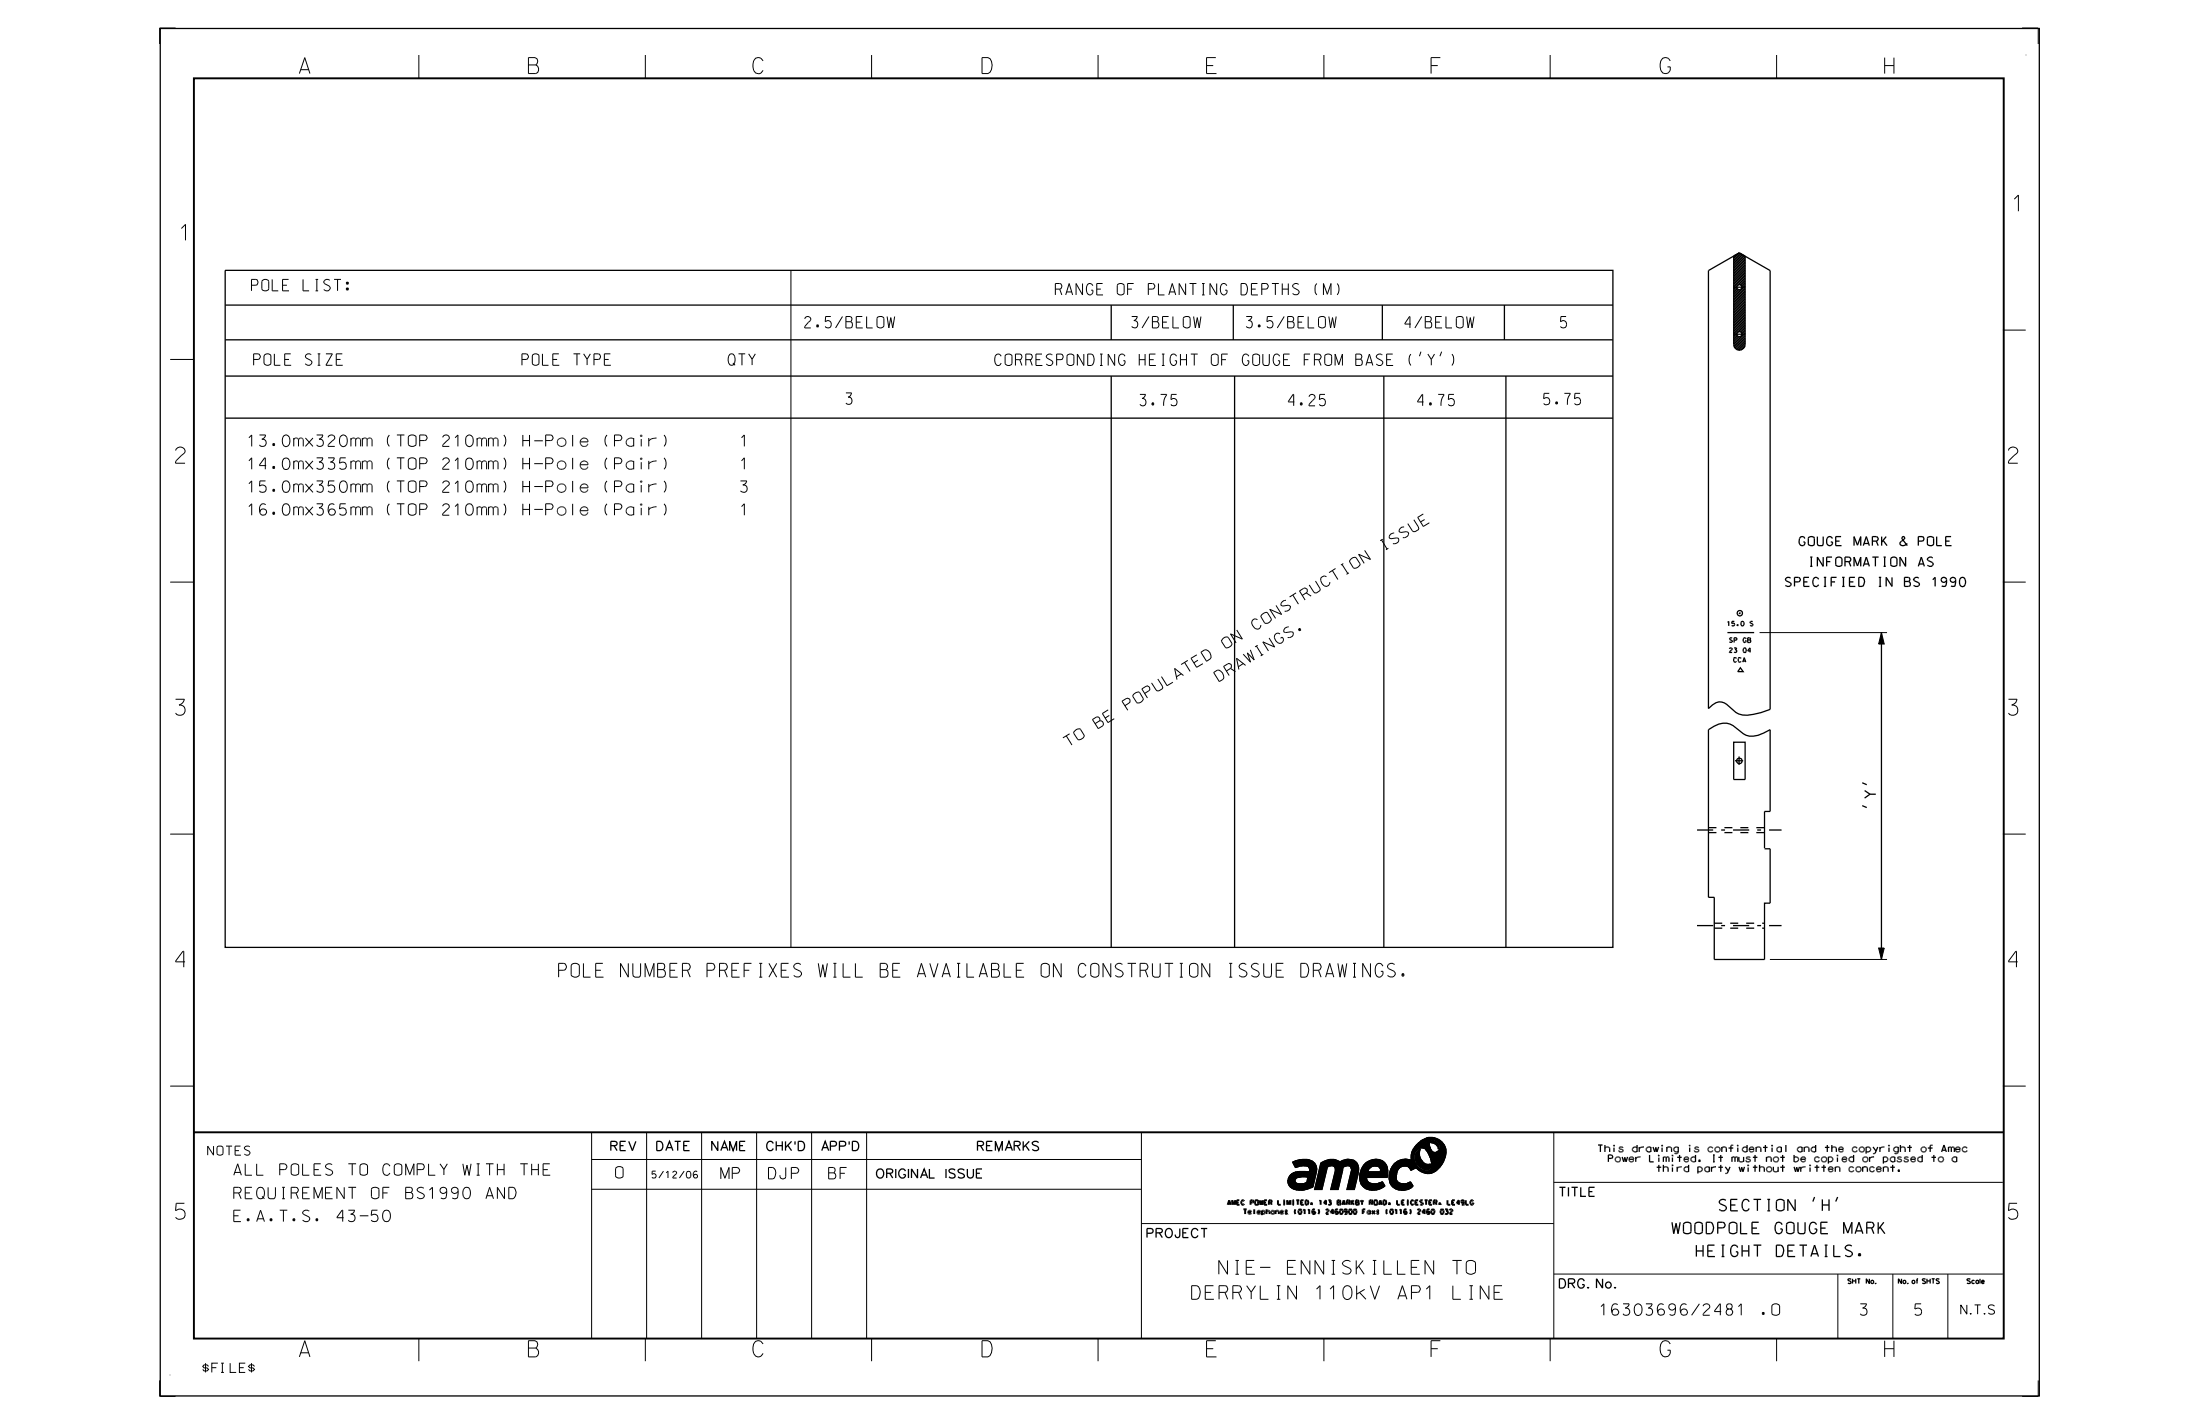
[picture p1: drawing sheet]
<svg xmlns="http://www.w3.org/2000/svg" width="432mm" height="279mm" viewBox="0 0 432 279" stroke-linecap="round" stroke-linejoin="round" font-family="sans-serif">
<g fill="none" stroke="#000" stroke-width=".25">
<path d="M31.5 5.6h368.8v268.3h-368.8zM335.3 53.1l6.1-3.5 6 3.5v86.1a12.3 12.3 0 0 1-5.4 1.1l-1.3-.5-1.8-1.6a2.07 2.07 0 0 0-2.8 .1l-.8 .7zM340.3 50.2v17.4M340.6 50l-.3 .4M340.9 56.4l-.6 .7M341 56.6l-.7 .8M341.2 56.8l-.9 .9M341.4 49.6l1.1 .6v17.4M341.4 49.6l-1.1 1.1M341.5 56.9l-1.2 1.1M341.6 49.7l-1.3 1.4M341.8 49.8l-1.5 1.6"/>
<path d="M342 50l-1.7 1.7M342.2 50.1l-1.9 1.9M342.4 50.2l-2.1 2.1M342.5 59.9l-2.2 2.2M342.5 59.6l-2.2 2.2M342.5 59.3l-2.2 2.2M342.5 59l-2.2 2.2M342.5 58.6l-2.2 2.3M342.5 58.3l-2.2 2.3M342.5 58l-2.2 2.2M342.5 57.7l-2.2 2.2M342.5 57.4l-2.2 2.2"/>
<path d="M342.5 57.1l-2.2 2.2M342.5 56.7l-2.2 2.3M342.5 56.4l-2.2 2.3M342.5 56.1l-2.2 2.2M342.5 55.8l-.6 .6M342.5 55.5l-.7 .6M342.5 55.2l-.8 .8M342.5 54.8l-1 1.1M342.5 54.5l-2.2 2.3M342.5 54.2l-2.2 2.2M342.5 53.9l-2.2 2.2M342.5 53.6l-2.2 2.2"/>
<path d="M342.5 53.3l-2.2 2.2M342.5 52.9l-2.2 2.3M342.5 52.6l-2.2 2.3M342.5 52.3l-2.2 2.2M342.5 52l-2.2 2.2M342.5 51.6l-2.2 2.3M342.5 51.4l-2.2 2.2M342.5 51l-2.2 2.3M342.5 50.7l-2.2 2.3M342.5 50.4l-2.2 2.2M340.3 67.6a1.12 1.12 0 0 0 1.1 1.1 1.12 1.12 0 0 0 1.1-1.1M340.9 65.7l-.6 .6"/>
<path d="M341 65.9l-.7 .7M341.2 66l-.9 .9M341.5 66l-1.2 1.3M342.5 67.9l-.8 .8M342.5 67.6l-1.2 1.1M342.5 67.2l-1.4 1.5M342.5 66.9l-1.6 1.7M342.5 66.6l-1.8 1.9M342.5 66.3l-2 2M342.5 66l-2.1 2.1M342.5 65.6l-2.2 2.3M342.5 65.3l-2.2 2.3"/>
<path d="M342.5 65l-.6 .6M342.5 64.7l-.7 .7M342.5 64.3l-.8 .9M342.5 64.1l-1 1M342.5 63.7l-2.2 2.3M342.5 63.4l-2.2 2.3M342.5 63.1l-2.2 2.3M342.5 62.8l-2.2 2.2M342.5 62.4l-2.2 2.3M342.5 62.1l-2.2 2.3M342.5 61.8l-2.2 2.3M342.5 61.5l-2.2 2.3"/>
<path d="M342.5 61.2l-2.2 2.2M342.5 60.9l-2.2 2.2M342.5 60.5l-2.2 2.3M342.5 60.2l-2.2 2.3M339 124.1h5.3M341.4 120.4h.1zM341.6 131l.5 .8h-1zM369.3 124.1v64.2M340.3 145.6h2.2v7.4h-2.2zM340.5 149.3h1.6M341.3 148.4v1.7M365.5 158.1l.9 .4"/>
<path d="M365.5 153.6l.9 .4M346.3 166.4v-7.2h1.1v-16a5.7 5.7 0 0 1-4.7 1.1l-2.6-1.9a3.3 3.3 0 0 0-3.7 .1l-1.1 .7v32.9h1.2v12.2h9.8v-11.1h1.1v-10.7h-1.1"/>
<circle cx="341.4" cy="56.3" r=".49"/>
<circle cx="341.4" cy="65.6" r=".49"/>
<circle cx="341.5" cy="120.3" r=".53"/>
<circle cx="341.4" cy="149.3" r=".53"/>
</g>
<path d="M340.3 56.3h2.2M340.3 65.6h2.2M333.1 162.9h16.6M333.1 181.6h16.6" fill="none" stroke="#000" stroke-width=".25" stroke-dasharray="3.2 1.6 .8 1.6" stroke-linecap="butt"/>
<path d="M335.3 163.4h11M335.3 162.4h11M336.5 181.1h9.8M336.5 182.1h9.8" fill="none" stroke="#000" stroke-width=".25" stroke-dasharray="1.6 1.6" stroke-linecap="butt"/>
<path d="M369.3 124.1l.5 2.3h-1.1zM368.7 186h1.1l-.5 2.3z" fill="#000" stroke="#000" stroke-width=".2"/>
<path d="M345.4 124.1h25M347.4 188.3h23" fill="none" stroke="#000" stroke-width=".2"/>
<g fill="#fefe00">
<path d="M397.4 10.6h.3v.3h-.3z" fill-rule="evenodd"/>
<path d="M33.3 269.6h.3v.3h-.3z" fill-rule="evenodd"/>
</g>
<g fill="none" stroke="#000" stroke-width=".2">
<path d="M34.5 5.5h-3.2v3.1M82.2 10.8v4.5M126.7 10.8v4.5M171.1 10.8v4.5M215.5 10.8v4.5M259.8 10.8v4.5M304.2 10.8v4.5M348.7 10.8v4.5M396.9 5.5h3.1v3.1M155.2 53v132.9M33.4 70.5h4.5M278.9 69l-.3 .9"/>
<path d="M283 69l-.4 .9M393.1 64.8h4.5M33.4 114.2h4.5M393.1 114.2h4.5M33.4 163.7h4.5M393.1 163.7h4.5M33.4 213.1h4.5M393.1 213.1h4.5M116.1 222.1v40.5M116.1 227.5h107.9M116.1 233.3h107.9M126.9 222.1v40.5"/>
<path d="M137.7 222.1v40.5M148.5 222.1v40.5M159.3 222.1v40.5M170.1 222.1v40.5M224 222.1v40.5M305 222.1v40.5M305 232h88.1M224 240.1h81M305 250h88.1M360.7 250v12.6M371.5 250v12.6M382.3 250v12.6"/>
<path d="M31.3 270.8v3.2h3.2M82.2 262.6v4.5M126.7 262.6v4.5M171.1 262.6v4.5M215.5 262.6v4.5M259.8 262.6v4.5M304.2 262.6v4.5M348.7 262.6v4.5M400 270.8v3.2h-3.1"/>
</g>
<path d="M38.1 15.4h355.2v247.2h-355.2zM38.1 222.2h355.2" fill="none" stroke="#000" stroke-width=".38"/>
<g fill="none" stroke="#000" stroke-width=".25">
<path d="M44.2 53h272.4v132.9h-272.4zM44.2 59.9h272.4M218.1 59.9v6.8M242.1 59.9v6.8M271.3 59.9v6.8M295.3 59.9v6.8M44.2 73.8h272.4M44.2 66.7h272.4M218.1 73.8v112.1M242.3 73.8v112.1M271.6 73.8v112.1M295.6 73.8v112.1"/>
<path d="M44.2 82h272.4M253.7 228a3.9 3.9 0 0 1 4.1 0 2.22 2.22 0 0 1 .6 2l-.7 2.9-2 .6a2.36 2.36 0 0 1-2.9-1.5 2.08 2.08 0 0 1 2.5-2.1h1.1a.45 .45 0 0 0 .6-.1 .45 .45 0 0 0 0-.5 .81 .81 0 0 0-1.1-.6l-1.6 .4zM254.5 231.1a4.2 4.2 0 0 1 2.2-.1l-.2 1a2.27 2.27 0 0 1-2.2 0l-.1-.5zM259.2 228.2a3.2 3.2 0 0 1 3.8-.2 2.55 2.55 0 0 1 3.4 .3l.3 1.3-.9 3.8h-1.4l.9-4a.58 .58 0 0 0-.5-.6l-.2-.1a.84 .84 0 0 0-1.1 .8l-.9 3.9h-1.4l.9-4a.67 .67 0 0 0-.8-.7l-.8 .3-1 4.4h-1.5zM268 228.2a2.65 2.65 0 0 1 4.2 .6l.2 .8-.1 1.4h-4.1a1.42 1.42 0 0 0 1.9 1.3l1.2-.4 .5 .8a3.1 3.1 0 0 1-4.7-.4 3.8 3.8 0 0 1 .9-4.1zM268.6 229.4a1.51 1.51 0 0 1 2.2-.3l.2 .8h-2.6zM273.8 228.3a2.51 2.51 0 0 1 3.3-.4l.8 1.2-1 .5a1.47 1.47 0 0 0-1.7-.8 1.47 1.47 0 0 0-1.1 1.6 1.47 1.47 0 0 0 .5 1.7 1.47 1.47 0 0 0 1.7 .1l.5-.3 .5 .8a2.87 2.87 0 0 1-4.5-.7 4 4 0 0 1 1-3.7zM277.5 226.7h.1M277.8 226.7h.1M277.9 225.8a1.4 1.4 0 0 1 1.5-.5 1.4 1.4 0 0 1 1 1.1l.6 1.6a1.2 1.2 0 0 1-1.1 1.8 2.7 2.7 0 0 1-2-4zM278 224.7a3.6 3.6 0 0 1 3.9-1.3 3.1 3.1 0 0 1 1.3 4.7 3.1 3.1 0 0 1-4.3 1.8 3.1 3.1 0 0 1-1.5-4.4zM278.1 225.9l.7-.4a2.12 2.12 0 0 0 1.6 3l.3-.1a.23 .23 0 0 1 .2 .2 .23 .23 0 0 1-.1 .3 .9 .9 0 0 1-1.5 .4 2.33 2.33 0 0 1-1.2-3.4z"/>
<path d="M280.7 223.8a1.36 1.36 0 0 1 2 1.1 1.05 1.05 0 0 1-.9 1.2 1.05 1.05 0 0 1-1.2-1.1l-.1-.7zM280.9 223.9h.1a1.18 1.18 0 0 1 1.3 1.6 1.8 1.8 0 0 0-1.5-1.4zM356.2 234.9l-.4 .9M360.7 234.9l-.4 .9"/>
</g>
<path d="M273.9 230.9h.3v.3h-.3z" fill-rule="evenodd" fill="#000"/>
<g fill="#000" stroke="#000" stroke-width=".2">
<path d="M254.5 232.2l-.3 1.2zM254.3 230l.2 1.1zM254.3 232.1l-.8 1zM254 230.1l.5 1zM254.9 232.3h.2l-.2 1.2zM255 227.6l.3 1.2h-.2zM255 227.6l.5 1.2h-.2zM255.7 227.5l.2 1.2h-.2zM256 227.5l.1 1.2zM256 227.5v1.2zM256.4 227.5l-.2 1.2zM256.4 227.5l-.1 1.2z"/>
<path d="M256.2 232.2l.3 1.1zM256.1 232.2l.4 1.1zM256.7 227.5l-.2 1.3zM256.3 232.2l.4 1.1zM256.4 232.1l.5 1.1zM257 227.6l-.5 1.2zM257 229.7l1.4 .3h-1.4zM266.9 231.3l1.3-.3v.1zM268.8 232.1l-.4 1.2zM269.1 232.2l-.3 1.3zM268.9 232.1l-.5 1.2zM268.9 232.2l-.5 1.1z"/>
<path d="M269.4 232.3h.2l-.3 1.2zM269.3 232.2v1.3zM269.4 227.5l.4 1.3h-.3zM269.7 227.5l.2 1.3zM270 227.5v1.3zM270.4 227.5l-.3 1.3zM270.4 227.5l-.2 1.3zM270.4 232.2h.2v1.1zM271.2 227.7l-.6 1.2zM271.5 227.9l-.9 1zM270.8 229.1l1.1-.8zM270.8 229.2l1.3-.6z"/>
<path d="M270.9 229.2l1.3-.4zM270.9 229.3l1.4-.2zM271 229.4h1.3zM271 229.5l1.3-.1zM271 229.7l1.4-.1zM271 229.8h1.4zM277.7 228.2l.1 .1-.3 .3zM278 228.6l.1 .1-.3 .3zM278.3 229l.1 .1-.2 .3zM278 224.7l.6 .6h-.1zM278.7 229.3l.1 .1-.2 .3zM278.7 224.1l.4 1.1z"/>
<path d="M278.4 224.2l.4 1-.1 .1zM278.9 223.9l.4 1.3zM278.9 223.9l.3 1.3zM278.7 224.1l.4 1.1h-.1zM279.2 229.6h.1v.4zM279.3 229.6l.2 .1-.2 .3zM279.7 229.7l.2 .1-.2 .4zM280 229.8h.2l-.1 .5zM280.2 229.8h.1l-.2 .5zM280.5 229.7h.1l-.1 .6zM279.7 223.4l.8 .7zM279.4 223.6l1.1 .6z"/>
<path d="M279.4 223.6l1.1 .7zM279.6 225.3l.9-.6zM280.1 223.3l.5 .6zM279.8 225.4l.8-.4zM279.8 225.5l.8-.5zM279.9 225.5l.7-.5zM279.9 225.6l.8-.4zM280 225.6l.7-.4zM280 225.7l.7-.5zM280 225.7l.8-.3zM280.1 225.8l.7-.4zM280.4 223.2l.4 .5z"/>
<path d="M280.2 225.9l.6-.3zM280.2 226l.8-.3zM281 223.2v.4zM281 223.2l.1 .4zM280.8 229.4l.2 .8-.3-.6zM280.3 226.1l.8-.2-.8 .4zM281.2 223.2l.1 .4zM280.5 226.5l.7-.5-.7 .6zM280.6 226.8l.8-.7-.8 .8zM281.6 223.3l-.2 .3zM281.6 223.3v.3h-.2zM281.6 226.1l-.8 1.2v-.1z"/>
<path d="M281.8 226.1l-.9 1.5-.1-.1zM281 229l.8 .8-.8-.7zM281 229.1l.8 .7zM281.6 223.6l.3-.2-.1 .3zM281.9 223.4v.4l-.1-.1zM281.1 228.8l1 .7-1-.6zM282 223.8l.3-.2-.2 .3zM282.3 223.6l-.2 .3zM281.1 228.6l1.3 .6zM281.1 228.4l1.5 .6zM282.2 224l.5-.2zM282.3 224.1l.4-.3z"/>
<path d="M282.7 223.8l-.3 .4zM281 228.2l1.8 .5zM281 228.3l1.8 .4zM282.4 224.2l.6-.2zM282.4 224.3l.6-.3zM282.5 224.3l.5-.3zM280.9 227.9l2.1 .5-2-.4zM281 228l2 .4zM282.7 224.7h.8l-.8 .2z"/>
<path d="M254 227.9l.3-.1 .4 1.1-.2 .1z" fill-rule="evenodd"/>
<path d="M252.9 231.2l1.3 .3v.1h-1.4z" fill-rule="evenodd"/>
<path d="M252.8 231.6l1.4 .1-1.4 .3z" fill-rule="evenodd"/>
<path d="M252.8 232l1.4-.3-1.3 .6z" fill-rule="evenodd"/>
<path d="M252.9 232.3l1.3-.4-1.2 .7z" fill-rule="evenodd"/>
<path d="M254.4 232.2l-.2 1.2-.2-.1h-.2z" fill-rule="evenodd"/>
<path d="M253 230.9l1.2 .5-1.3-.2z" fill-rule="evenodd"/>
<path d="M253 232.6l1.3-.7-1.1 .8z" fill-rule="evenodd"/>
<path d="M253.2 230.7l1 .7-1.2-.5z" fill-rule="evenodd"/>
<path d="M253.2 232.7l1.1-.8-.9 1.1z" fill-rule="evenodd"/>
<path d="M254.3 232l-.8 1.1-.1-.1z" fill-rule="evenodd"/>
<path d="M254.3 227.8l.4-.1 .1 1.2h-.1z" fill-rule="evenodd"/>
<path d="M253.3 230.5l1 .8v.1l-1.1-.7z" fill-rule="evenodd"/>
<path d="M253.3 230.5l.2-.2 .8 1z" fill-rule="evenodd"/>
<path d="M254.4 232.1l-.6 1.2-.3-.2z" fill-rule="evenodd"/>
<path d="M253.7 228l.3-.1 .5 1.1-.2 .1z" fill-rule="evenodd"/>
<path d="M253.7 230.2l.3-.1 .5 1z" fill-rule="evenodd"/>
<path d="M253.5 230.3l.2-.1 .8 .9-.1 .1z" fill-rule="evenodd"/>
<path d="M254 230.1l.3-.1 .2 1.1z" fill-rule="evenodd"/>
<path d="M254.6 232.2h.1l-.2 1.3-.3-.1z" fill-rule="evenodd"/>
<path d="M254.7 227.7l.3-.1 .1 1.2-.3 .1z" fill-rule="evenodd"/>
<path d="M254.7 232.2l.2 .1v1.2h-.4z" fill-rule="evenodd"/>
<path d="M254.3 230h.1l.4 1-.3 .1z" fill-rule="evenodd"/>
<path d="M254.4 230l.3-.1 .4 1.1h-.3z" fill-rule="evenodd"/>
<path d="M255.1 232.3h.2l.1 1.2h-.5z" fill-rule="evenodd"/>
<path d="M255.3 232.3h.2l.2 1.2h-.3z" fill-rule="evenodd"/>
<path d="M254.7 229.9h.4l.3 1-.3 .1z" fill-rule="evenodd"/>
<path d="M255.5 232.3h.2l.2 1.2h-.2z" fill-rule="evenodd"/>
<path d="M255.1 229.9h.7l-.2 1h-.2z" fill-rule="evenodd"/>
<path d="M255.7 227.5h.3v1.2z" fill-rule="evenodd"/>
<path d="M255 227.6l.7-.1v1.2l-.2 .1z" fill-rule="evenodd"/>
<path d="M255.8 229.9h.2l-.1 1h-.3z" fill-rule="evenodd"/>
<path d="M255.7 232.3h.1l.1 1.2z" fill-rule="evenodd"/>
<path d="M256 229.9h.2v1h-.3z" fill-rule="evenodd"/>
<path d="M256 227.5h.4l-.2 1.2z" fill-rule="evenodd"/>
<path d="M256.1 232.2l.4 1.1-.2 .1z" fill-rule="evenodd"/>
<path d="M255.8 232.3l.2-.1 .3 1.2-.3 .1h-.1z" fill-rule="evenodd"/>
<path d="M256.4 227.5h.3l-.3 1.2z" fill-rule="evenodd"/>
<path d="M256.2 229.9h.4l-.1 1h-.3z" fill-rule="evenodd"/>
<path d="M256.6 229.9l.4 .1-.3 1-.2-.1z" fill-rule="evenodd"/>
<path d="M257 227.6l.3 .2-.6 1z" fill-rule="evenodd"/>
<path d="M256.7 227.5l.3 .1-.5 1.2z" fill-rule="evenodd"/>
<path d="M256.2 232.2l.5 1.1h-.2z" fill-rule="evenodd"/>
<path d="M256.4 232.1l.5 1.1-.2 .1z" fill-rule="evenodd"/>
<path d="M256.5 232l.6 1.1-.2 .1z" fill-rule="evenodd"/>
<path d="M257.3 227.8h.2l-.8 1z" fill-rule="evenodd"/>
<path d="M257.5 227.8l.1 .1-.8 1z" fill-rule="evenodd"/>
<path d="M257.6 227.9l.2 .1-1 .9z" fill-rule="evenodd"/>
<path d="M256.8 228.9l1-.9 .2 .2z" fill-rule="evenodd"/>
<path d="M256.9 229l1.1-.8 .1 .2z" fill-rule="evenodd"/>
<path d="M256.9 229.1l1.2-.7 .2 .2z" fill-rule="evenodd"/>
<path d="M257 229.1l1.3-.5 .1 .3z" fill-rule="evenodd"/>
<path d="M257 229.2l1.4-.3v.2z" fill-rule="evenodd"/>
<path d="M257 229.6l1.4 .4z" fill-rule="evenodd"/>
<path d="M257 230h1.4l-.7 2.9-.6 .2-.6-1.1z" fill-rule="evenodd"/>
<path d="M257 229.3l1.4-.2v.3z" fill-rule="evenodd"/>
<path d="M257 229.4l1.4 .3z" fill-rule="evenodd"/>
<path d="M257 229.5l1.4 .2v.1z" fill-rule="evenodd"/>
<path d="M257 229.4h1.4v.2z" fill-rule="evenodd"/>
<path d="M259.2 228.2a3.2 3.2 0 0 1 3.8-.2 2.55 2.55 0 0 1 3.4 .3l.3 1.3-.9 3.8h-1.4l.9-4a.58 .58 0 0 0-.5-.6l-.2-.1a.84 .84 0 0 0-1.1 .8l-.9 3.9h-1.4l.9-4a.67 .67 0 0 0-.8-.7l-.8 .3-1 4.4h-1.5z" fill-rule="evenodd"/>
<path d="M266.9 231.3l1.3-.2v.2l-1.2 .4z" fill-rule="evenodd"/>
<path d="M267 231.7l1.2-.4 .1 .1-1.3 .6z" fill-rule="evenodd"/>
<path d="M268.3 228l.5-.2 .5 1.1-.2 .1z" fill-rule="evenodd"/>
<path d="M267 232l1.3-.6v.2l-1.2 .7z" fill-rule="evenodd"/>
<path d="M267.1 232.3l1.2-.7 .1 .1-1.1 .8z" fill-rule="evenodd"/>
<path d="M267.3 232.5l1.1-.8 .1 .1-.8 1.1z" fill-rule="evenodd"/>
<path d="M266.9 230.3l1.5-.4-.2 1.1-1.3 .3z" fill-rule="evenodd"/>
<path d="M268.5 231.8l.1 .1-.7 1.2-.2-.2z" fill-rule="evenodd"/>
<path d="M267.2 229.4l1.3 .3-.1 .2-1.5 .4z" fill-rule="evenodd"/>
<path d="M268.6 231.9l.1 .1-.6 1.3-.2-.2z" fill-rule="evenodd"/>
<path d="M267.4 229l1.2 .4-.1 .3-1.3-.3z" fill-rule="evenodd"/>
<path d="M268.7 232l-.3 1.3h-.3z" fill-rule="evenodd"/>
<path d="M267.7 228.6l1.1 .7-.2 .1-1.2-.4z" fill-rule="evenodd"/>
<path d="M269 232.2l-.2 1.3-.4-.2z" fill-rule="evenodd"/>
<path d="M268.8 227.8l.6-.3 .1 1.3-.2 .1z" fill-rule="evenodd"/>
<path d="M268 228.2l.9 .9-.1 .2-1.1-.7z" fill-rule="evenodd"/>
<path d="M268 228.2l.3-.2 .8 1-.2 .1z" fill-rule="evenodd"/>
<path d="M269.2 232.2l.1 1.3h-.5z" fill-rule="evenodd"/>
<path d="M269.6 232.3h.3l-.2 1.2h-.4z" fill-rule="evenodd"/>
<path d="M269.4 227.5h.3l.1 1.3z" fill-rule="evenodd"/>
<path d="M269.7 227.5h.3v1.3z" fill-rule="evenodd"/>
<path d="M270 227.5h.4l-.3 1.3z" fill-rule="evenodd"/>
<path d="M270.1 232.3l.3-.1 .2 1.1-.4 .2z" fill-rule="evenodd"/>
<path d="M269.9 232.3h.2l.1 1.2h-.5z" fill-rule="evenodd"/>
<path d="M270.4 227.5h.2l-.3 1.3z" fill-rule="evenodd"/>
<path d="M270.6 227.5h.1l-.4 1.3z" fill-rule="evenodd"/>
<path d="M270.7 227.5l.2 .1-.5 1.3z" fill-rule="evenodd"/>
<path d="M270.9 227.6l.3 .1-.8 1.2z" fill-rule="evenodd"/>
<path d="M270.6 232.2l.2-.1 .3 1.1-.5 .1z" fill-rule="evenodd"/>
<path d="M271.1 232l.2-.1 .5 .8-.4 .3z" fill-rule="evenodd"/>
<path d="M271.2 227.7l.3 .2-.9 1z" fill-rule="evenodd"/>
<path d="M270.8 232.1l.3-.1 .3 1-.3 .2z" fill-rule="evenodd"/>
<path d="M271.5 227.9l.2 .2-.9 .9z" fill-rule="evenodd"/>
<path d="M270.8 229l.9-.9 .2 .2z" fill-rule="evenodd"/>
<path d="M270.8 229.1l1.1-.8 .2 .3z" fill-rule="evenodd"/>
<path d="M270.9 229.2l1.2-.6 .1 .2z" fill-rule="evenodd"/>
<path d="M270.9 229.3l1.3-.5 .1 .3z" fill-rule="evenodd"/>
<path d="M271 229.4l1.3-.3v.3z" fill-rule="evenodd"/>
<path d="M271 229.6l1.3-.2 .1 .2z" fill-rule="evenodd"/>
<path d="M271 229.7l1.4-.1v.2z" fill-rule="evenodd"/>
<path d="M271 229.8h1.4v.2z" fill-rule="evenodd"/>
<path d="M268.4 229.9l4 .1-.1 1h-4.1z" fill-rule="evenodd"/>
<path d="M273.8 228.3a2.51 2.51 0 0 1 3.3-.4l.8 1.2-1 .5a1.47 1.47 0 0 0-1.7-.8 1.47 1.47 0 0 0-1.1 1.6 1.47 1.47 0 0 0 .5 1.7 1.47 1.47 0 0 0 1.7 .1l.5-.3 .5 .8a2.87 2.87 0 0 1-4.5-.7 4 4 0 0 1 1-3.7z" fill-rule="evenodd"/>
<path d="M277 227l.5-.1v.2l-.5 .1z" fill-rule="evenodd"/>
<path d="M277 227.2l.5-.1v.2l-.5 .2z" fill-rule="evenodd"/>
<path d="M277 226.4l.5 .1v.2l-.5 .1z" fill-rule="evenodd"/>
<path d="M277 226.8l.5-.1v.2l-.5 .1z" fill-rule="evenodd"/>
<path d="M277 227.5l.5-.2v.2l-.4 .2z" fill-rule="evenodd"/>
<path d="M277.1 227.7l.4-.2 .1 .1-.5 .2z" fill-rule="evenodd"/>
<path d="M277.1 227.8l.5-.2v.2l-.4 .3z" fill-rule="evenodd"/>
<path d="M277.1 226.3l.5 .1-.1 .1-.5-.1z" fill-rule="evenodd"/>
<path d="M277.2 228.1l.4-.3 .1 .2-.4 .3z" fill-rule="evenodd"/>
<path d="M277.1 226.1l.6 .1-.1 .2-.5-.1z" fill-rule="evenodd"/>
<path d="M277.3 228.3l.4-.3v.2l-.2 .4z" fill-rule="evenodd"/>
<path d="M277.2 225.9l.5 .2v.1l-.6-.1z" fill-rule="evenodd"/>
<path d="M277.2 225.8l.6 .1-.1 .2-.5-.2z" fill-rule="evenodd"/>
<path d="M277.5 228.6l.3-.3 .1 .2-.3 .3z" fill-rule="evenodd"/>
<path d="M277.4 225.5l.5 .3-.1 .1-.6-.1z" fill-rule="evenodd"/>
<path d="M277.9 228.5l.1 .1-.2 .4-.2-.2z" fill-rule="evenodd"/>
<path d="M278.4 224.2l.3 1.1h-.1l-.6-.6z" fill-rule="evenodd"/>
<path d="M277.5 225.4l.5 .3-.1 .1-.5-.3z" fill-rule="evenodd"/>
<path d="M277.8 229l.3-.3 .1 .2-.2 .3z" fill-rule="evenodd"/>
<path d="M277.5 225.3l.1-.1 .6 .4-.2 .1-.5-.3z" fill-rule="evenodd"/>
<path d="M278.2 228.9v.5l-.2-.2z" fill-rule="evenodd"/>
<path d="M277.7 225l.6 .5-.1 .1-.6-.4z" fill-rule="evenodd"/>
<path d="M277.8 224.9l.6 .5-.1 .1-.6-.5z" fill-rule="evenodd"/>
<path d="M278.4 229.1l.2 .1-.2 .4-.2-.2z" fill-rule="evenodd"/>
<path d="M278 224.7l.5 .6-.1 .1-.6-.5z" fill-rule="evenodd"/>
<path d="M278.6 229.2l.1 .1-.1 .4-.2-.1z" fill-rule="evenodd"/>
<path d="M278.8 229.4l.2 .1-.1 .4-.3-.2z" fill-rule="evenodd"/>
<path d="M278.4 224.2l.3-.1 .3 1.1h-.2z" fill-rule="evenodd"/>
<path d="M279 229.5l.2 .1 .1 .4-.4-.1z" fill-rule="evenodd"/>
<path d="M278.9 223.9l.3 1.3-.5-1.1z" fill-rule="evenodd"/>
<path d="M278.9 223.9l.3-.2 .2 1.5z" fill-rule="evenodd"/>
<path d="M279.5 229.7h.2v.5l-.4-.2z" fill-rule="evenodd"/>
<path d="M279.9 229.8l.2 .5-.4-.1z" fill-rule="evenodd"/>
<path d="M279.2 223.7l.2-.1 1.1 .8z" fill-rule="evenodd"/>
<path d="M279.2 223.7l1.3 .7-1.1 .9z" fill-rule="evenodd"/>
<path d="M279.4 225.3l1.1-.8z" fill-rule="evenodd"/>
<path d="M279.5 225.3l1-.8v.2z" fill-rule="evenodd"/>
<path d="M280.5 226.6l.7-.6 .1 .1z" fill-rule="evenodd"/>
<path d="M280.3 229.8l.2-.1v.6h-.4z" fill-rule="evenodd"/>
<path d="M279.4 223.6l.3-.2 .8 .8z" fill-rule="evenodd"/>
<path d="M279.7 225.3l.8-.6 .1 .2z" fill-rule="evenodd"/>
<path d="M279.7 223.4h.2l.7 .6z" fill-rule="evenodd"/>
<path d="M279.7 225.4l.9-.5v.1z" fill-rule="evenodd"/>
<path d="M279.9 223.4l.2-.1 .5 .6z" fill-rule="evenodd"/>
<path d="M279.9 225.6l.7-.6 .1 .2z" fill-rule="evenodd"/>
<path d="M280.1 223.3l.1-.1 .5 .6z" fill-rule="evenodd"/>
<path d="M280.2 223.2h.2l.3 .6z" fill-rule="evenodd"/>
<path d="M280 225.7l.7-.5 .1 .2z" fill-rule="evenodd"/>
<path d="M280.1 225.8l.7-.4v.2z" fill-rule="evenodd"/>
<path d="M280.8 223.2h.2l-.1 .4z" fill-rule="evenodd"/>
<path d="M278.1 225.9l.7-.4a2.12 2.12 0 0 0 1.6 3l.3-.1a.23 .23 0 0 1 .2 .2 .23 .23 0 0 1-.1 .3 .9 .9 0 0 1-1.5 .4 2.33 2.33 0 0 1-1.2-3.4z" fill-rule="evenodd"/>
<path d="M280.4 223.2h.2l.2 .5z" fill-rule="evenodd"/>
<path d="M280.2 226l.6-.4 .2 .1z" fill-rule="evenodd"/>
<path d="M280.9 223.9h.1a1.18 1.18 0 0 1 1.3 1.6 1.8 1.8 0 0 0-1.5-1.4z" fill-rule="evenodd"/>
<path d="M280.6 223.2h.2v.5z" fill-rule="evenodd"/>
<path d="M280.2 226.1l.8-.4 .1 .2z" fill-rule="evenodd"/>
<path d="M280.6 229.7l.1-.1 .3 .6-.5 .1z" fill-rule="evenodd"/>
<path d="M280.3 226.3l.8-.4v.1l-.7 .4z" fill-rule="evenodd"/>
<path d="M280.4 226.4l.8-.4z" fill-rule="evenodd"/>
<path d="M281 223.2h.2v.4z" fill-rule="evenodd"/>
<path d="M281.2 223.2l.4 .1-.2 .3z" fill-rule="evenodd"/>
<path d="M280.5 226.7l.9-.6-.8 .7z" fill-rule="evenodd"/>
<path d="M280.9 229.3l.5 .7-.4 .2-.2-.8z" fill-rule="evenodd"/>
<path d="M281.4 226.1l-.7 1-.1-.2z" fill-rule="evenodd"/>
<path d="M281.5 226.1h.1l-.8 1.1-.1-.1z" fill-rule="evenodd"/>
<path d="M281.6 223.3l.3 .1-.3 .2z" fill-rule="evenodd"/>
<path d="M281.6 226.1h.2l-1 1.4v-.2z" fill-rule="evenodd"/>
<path d="M280.9 229.2l.9 .6-.4 .2-.5-.7z" fill-rule="evenodd"/>
<path d="M281.9 223.4l.4 .2-.3 .2h-.1z" fill-rule="evenodd"/>
<path d="M281.1 228.9l1 .6-.3 .3z" fill-rule="evenodd"/>
<path d="M282.3 223.6l.4 .2-.5 .2v-.1z" fill-rule="evenodd"/>
<path d="M281.1 228.6l1.3 .6-.3 .3-1-.7z" fill-rule="evenodd"/>
<path d="M281.1 228.4l1.5 .6-.2 .2-1.3-.6z" fill-rule="evenodd"/>
<path d="M282.7 223.8l.3 .2-.6 .2z" fill-rule="evenodd"/>
<path d="M281.1 228.3l1.7 .4-.2 .3z" fill-rule="evenodd"/>
<path d="M282.5 224.4l.5-.4 .2 .3-.6 .3z" fill-rule="evenodd"/>
<path d="M281 228.1l2 .3-.2 .3z" fill-rule="evenodd"/>
<path d="M282.6 224.6l.6-.3 .3 .4h-.8z" fill-rule="evenodd"/>
<path d="M281.8 226.1l1.4 2-2.3-.3v-.2z" fill-rule="evenodd"/>
<path d="M280.9 227.8l2.3 .3-.2 .3-2.1-.5z" fill-rule="evenodd"/>
<path d="M281.9 226.1l1.5 1.7-.2 .3z" fill-rule="evenodd"/>
<path d="M282.7 224.9l.8-.2 .1 .3h-.9z" fill-rule="evenodd"/>
<path d="M281.9 226.1l.2-.1 1.4 1.4-.1 .4z" fill-rule="evenodd"/>
<path d="M282.7 225h.9l.1 .1-1 .1z" fill-rule="evenodd"/>
<path d="M282.1 226l1.5 1.1-.1 .3z" fill-rule="evenodd"/>
<path d="M282.7 225.2l1-.1 .1 .4-1.1-.2z" fill-rule="evenodd"/>
<path d="M282.2 226v-.1l1.5 1-.1 .2z" fill-rule="evenodd"/>
<path d="M282.2 225.9l.1-.1 1.4 .9v.2z" fill-rule="evenodd"/>
<path d="M282.7 225.3l1.1 .2v.3l-1.2-.4z" fill-rule="evenodd"/>
<path d="M282.4 225.7l1.4 .8-.1 .2-1.4-.9z" fill-rule="evenodd"/>
<path d="M282.6 225.4l1.2 .4v.3l-1.3-.5z" fill-rule="evenodd"/>
<path d="M282.5 225.6l1.3 .5v.1z" fill-rule="evenodd"/>
<path d="M282.4 225.7l.1-.1 1.3 .6v.3z" fill-rule="evenodd"/>
</g>
<g font-size="3.1">
<text x="58.8" y="14.5">A</text>
<text x="103.7" y="14.5">B</text>
<text x="147.8" y="14.5">C</text>
<text x="192.7" y="14.5">D</text>
<text x="236.8" y="14.5">E</text>
<text x="280.9" y="14.5">F</text>
<text x="325.8" y="14.5">G</text>
<text x="369.9" y="14.5">H</text>
<text x="395.1" y="41.4">1</text>
<text x="35.4" y="47.2">1</text>
<text x="34.5" y="90.9">2</text>
<text x="394.2" y="90.9">2</text>
<text x="34.5" y="140.3">3</text>
<text x="394.2" y="140.3">3</text>
<text x="34.5" y="189.8">4</text>
<text x="394.2" y="189.8">4</text>
<text x="34.5" y="239.2">5</text>
<text x="394.2" y="239.2">5</text>
<text x="58.8" y="266.2">A</text>
<text x="103.7" y="266.2">B</text>
<text x="147.8" y="266.2">C</text>
<text x="192.7" y="266.2">D</text>
<text x="236.8" y="266.2">E</text>
<text x="280.9" y="266.2">F</text>
<text x="325.8" y="266.2">G</text>
<text x="369.9" y="266.2">H</text>
</g>
<g font-size="2.7">
<text x="109.6" y="191.7">POLE NUMBER PREFIXES WILL BE AVAILABLE ON CONSTRUTION ISSUE DRAWINGS.</text>
<text x="239.2" y="250">NIE- ENNISKILLEN TO</text>
<text x="233.9" y="254.9">DERRYLIN 110kV AP1 LINE</text>
</g>
<g font-size="2.2">
<text x="49.4" y="57.1">POLE LIST:</text>
<text x="207.1" y="57.9">RANGE OF PLANTING DEPTHS (M)</text>
<text x="157.9" y="64.3">2.5/BELOW</text>
<text x="222.1" y="64.3">3/BELOW</text>
<text x="244.6" y="64.3">3.5/BELOW</text>
<text x="275.7" y="64.3">4/BELOW</text>
<text x="306.3" y="64.3">5</text>
<text x="49.8" y="71.7">POLE SIZE</text>
<text x="97.3" y="71.7">POLE TYPE</text>
<text x="139" y="71.7">QTY</text>
<text x="195.3" y="71.7">CORRESPONDING HEIGHT OF GOUGE FROM BASE (’Y’)</text>
<text x="166" y="79.3">3</text>
<text x="223.7" y="79.6">3.75</text>
<text x="252.9" y="79.6">4.25</text>
<text x="278.2" y="79.6">4.75</text>
<text x="303" y="79.4">5.75</text>
<text x="48.7" y="87.6">13.0mx320mm (TOP 210mm) H-Pole (Pair)</text>
<text x="143.6" y="87.6">1</text>
<text x="48.7" y="92.1">14.0mx335mm (TOP 210mm) H-Pole (Pair)</text>
<text x="143.6" y="92.1">1</text>
<text x="48.7" y="96.6">15.0mx350mm (TOP 210mm) H-Pole (Pair)</text>
<text x="48.7" y="101.1">16.0mx365mm (TOP 210mm) H-Pole (Pair)</text>
<text x="143.6" y="101.1">1</text>
<text x="144.2" y="96.6">3</text>
<text x="368.2" y="158.8" transform="rotate(-90 368.2 158.8)">’Y’</text>
<text x="45.9" y="230.6">ALL POLES TO COMPLY WITH THE</text>
<text x="120.8" y="231.1">O</text>
<text x="141.5" y="231.3">MP</text>
<text x="150.8" y="231.3">DJP</text>
<text x="162.6" y="231.3">BF</text>
<text x="45.9" y="235.2">REQUIREMENT OF BS1990 AND</text>
<text x="45.9" y="239.7">E.A.T.S. 43-50</text>
<text x="337.4" y="237.6">SECTION ’H’</text>
<text x="328.2" y="242.1">WOODPOLE GOUGE MARK</text>
<text x="332.9" y="246.6">HEIGHT DETAILS.</text>
<text x="314" y="258.1">16303696/2481 .O</text>
<text x="365.1" y="258.1">3</text>
<text x="375.8" y="258.1">5</text>
</g>
<g font-size="2.1">
<text x="271.5" y="108.2" transform="rotate(-32 271.5 108.2)">I S S U E</text>
<text x="245.4" y="124.4" transform="rotate(-32 245.4 124.4)">C O N S T R U C T I O N</text>
<text x="239.8" y="127.9" transform="rotate(-32 239.8 127.9)">O N</text>
<text x="239.3" y="133.7" transform="rotate(-32 239.3 133.7)">D R A W I N G S .</text>
<text x="214.9" y="143.3" transform="rotate(-32 214.9 143.3)">B E</text>
<text x="219.9" y="140.2" transform="rotate(-32 219.9 140.2)">P O P U L A T E D</text>
<text x="209.7" y="146.6" transform="rotate(-32 209.7 146.6)">T O</text>
</g>
<g font-size="1.8">
<text x="353.1" y="107.1">GOUGE MARK &amp; POLE</text>
<text x="354.9" y="111.1">INFORMATION AS</text>
<text x="350.4" y="115.1">SPECIFIED IN BS 1990</text>
<text x="40.8" y="226.7">NOTES</text>
<text x="119.9" y="225.8">REV</text>
<text x="128.9" y="225.8">DATE</text>
<text x="139.7" y="225.8">NAME</text>
<text x="150.5" y="225.8">CHK’D</text>
<text x="161.3" y="225.8">APP’D</text>
<text x="191.8" y="225.8">REMARKS</text>
<text x="172.1" y="231.1">ORIGINAL ISSUE</text>
<text x="306.1" y="234.7">TITLE</text>
<text x="225.1" y="242.8">PROJECT</text>
<text x="306.1" y="252.7">DRG. No.</text>
<text x="384.9" y="257.8">N.T.S</text>
<text x="39.8" y="269.3">$FILE$</text>
</g>
<g font-size="1.3">
<text x="313.7" y="226">This drawing is confidential and the copyright of Amec</text>
<text x="315.7" y="228">Power Limited. It must not be copied or passed to a</text>
<text x="128" y="231.1">5/12/06</text>
<text x="325.1" y="229.9">third party without written concent.</text>
</g>
<g font-size=".9">
<text x="339" y="122.8">15.0 S</text>
<text x="339.4" y="126">SP GB</text>
<text x="339.4" y="128">23 04</text>
<text x="340.3" y="129.9">CCA</text>
<text x="240.9" y="236.4">AMEC POWER LIMITED, 143 BARKBY ROAD, LEICESTER, LE49LG</text>
<text x="244.1" y="238.2">Telephone: (0116) 2460900 Fax: (0116) 2460 032</text>
<text x="362.7" y="251.8">SHT No.</text>
<text x="372.6" y="251.8">No. of SHTS</text>
<text x="386.1" y="251.8">Scale</text>
</g>
</svg>
